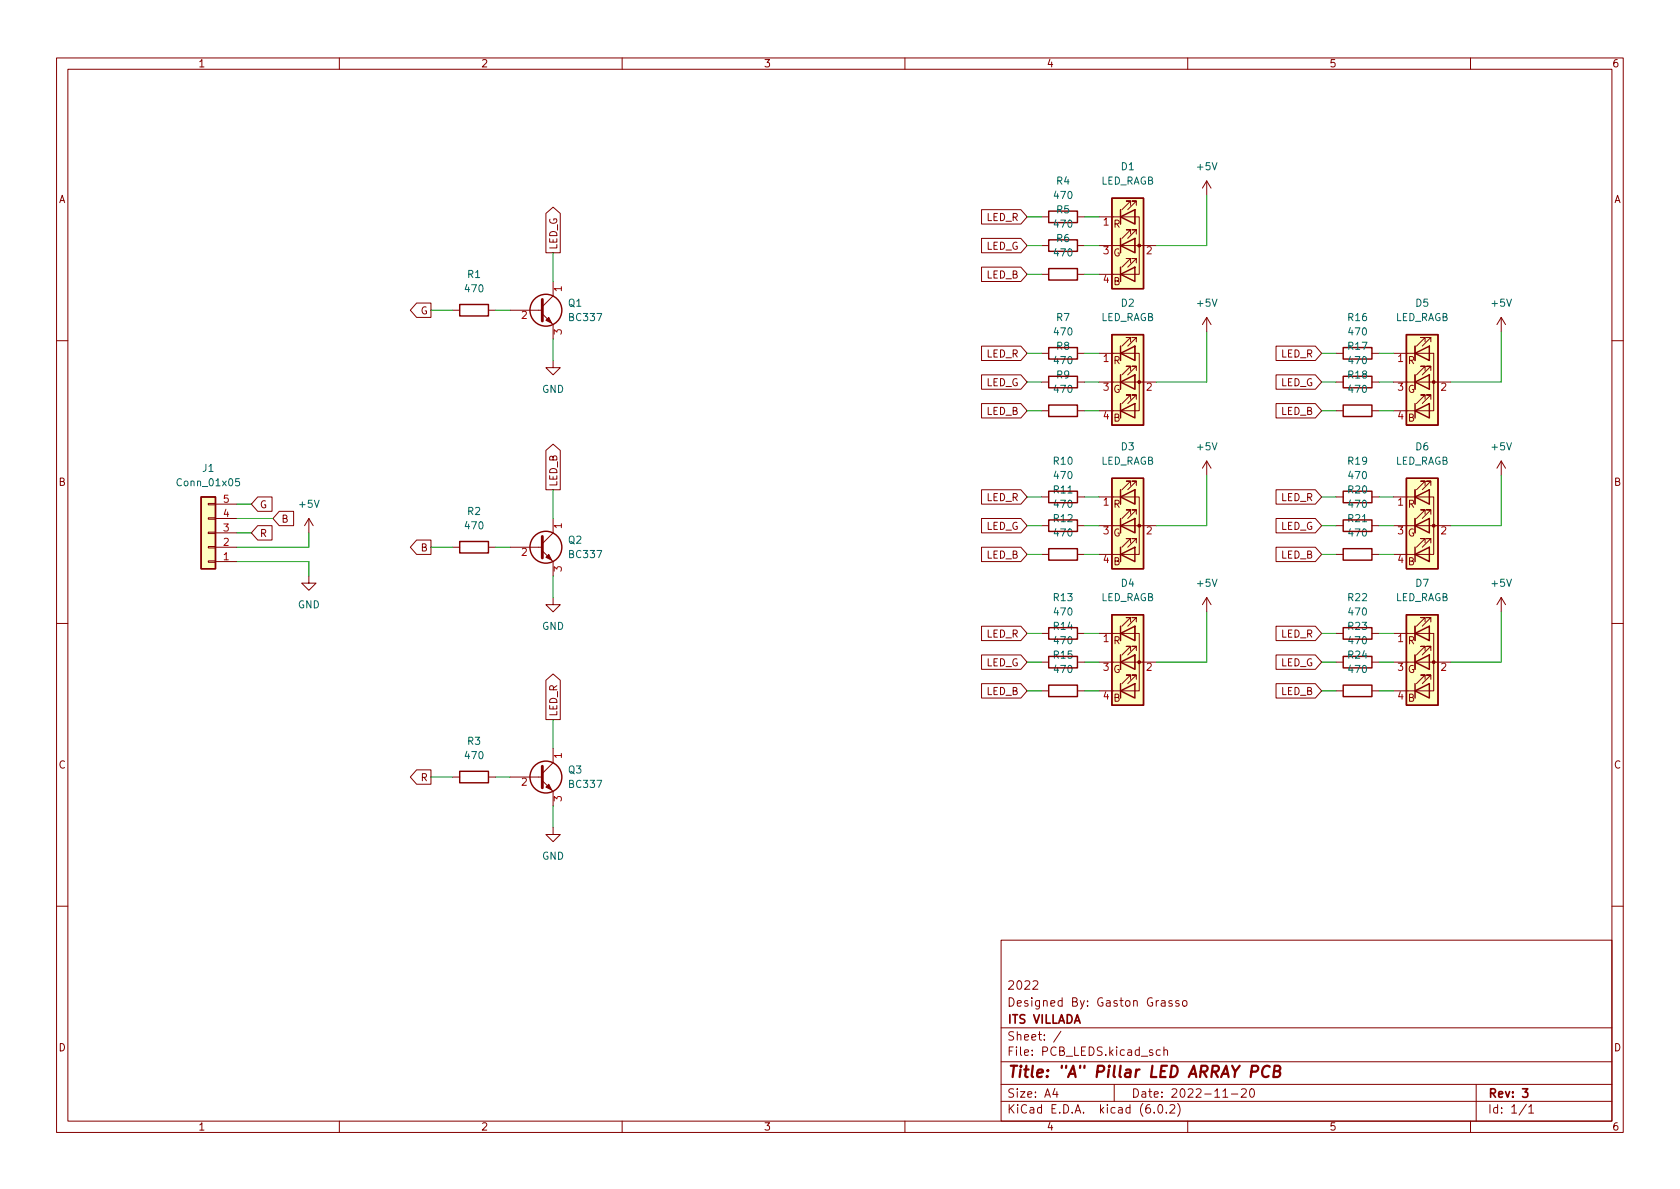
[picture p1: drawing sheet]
<svg xmlns="http://www.w3.org/2000/svg" width="297mm" height="210mm" viewBox="0 0 297 210" stroke-linecap="round" stroke-linejoin="round" font-family="sans-serif">
<g fill="none" stroke="#840000" stroke-width=".18">
<path d="M10 10.2h277v190.1h-277zM12 12.2h273v186.1h-273zM60 10.2v2M110 10.2v2M160 10.2v2M210 10.2v2M260 10.2v2M96.5 37.7l1.3-1.1 1.3 1.1v7h-2.6zM173.5 37.1h7l1.1 1.2-1.1 1.3h-7zM184.1 38.3h1.3M190.5 38.3h1.3M194.3 38.3h7.1v10.2h-7.1"/>
<path d="M198.1 37.1v2.5M199.9 36.3v-.7h-.8h.8l-1.5 1.5M200.7 37.1v2.5zM200.7 37.1h.1M200.9 36.3v-.7h-.7h.7l-1.5 1.5M213.4 32v2.5M213.4 32l-.8 1.3M213.4 32l.7 1.3M73.7 53.6h2.5v2.5h-2.5l-1.2-1.2zM80 54.9h1.3M86.4 54.9h1.2M90.2 54.9h5.7"/>
<path d="M95.9 55.5l1.9 1.9v2.5M97.8 49.8v2.5l-1.9 1.9M173.5 42.2h7l1.1 1.2-1.1 1.3h-7zM173.5 47.2h7l1.1 1.3-1.1 1.3h-7zM184.1 48.5h1.3M184.1 43.4h1.3M190.5 48.5h1.3M190.5 43.4h1.3M194.3 43.4h2.5M198.1 42.2v2.5M198.1 43.4h6.4M199.9 46.5v-.8h-.8h.8l-1.5 1.5"/>
<path d="M199.9 41.4v-.8h-.8h.8l-1.5 1.6M200.7 42.2v2.5zM200.7 42.2h.1M200.9 46.5v-.8h-.7h.7l-1.5 1.5M200.9 41.4v-.8h-.7h.7l-1.5 1.6M213.4 56.1l-.8 1.3M213.4 56.1v2.6M213.4 56.1l.7 1.3M265.4 56.1v2.6M265.4 56.1l-.7 1.3M265.4 56.1l.8 1.3M10 60.2h2"/>
<path d="M96.5 79.7l1.3-1.2 1.3 1.2v6.9h-2.6zM97.8 63.7v1.3h1.3l-1.3 1.3-1.3-1.3h1.3M173.5 71.4h7l1.1 1.2-1.1 1.3h-7zM173.5 66.3h7l1.1 1.3-1.1 1.2h-7zM173.5 61.2h7l1.1 1.3-1.1 1.2h-7zM184.1 72.6h1.3M184.1 62.5h1.3M184.1 67.6h1.3M190.5 72.6h1.3M190.5 62.5h1.3M190.5 67.6h1.3M194.3 62.5h7.1v10.1h-7.1"/>
<path d="M194.3 67.6h2.5M198.1 66.3v2.5M198.1 61.2v2.5M198.1 67.6h6.4M199.9 70.6v-.8h-.8h.8l-1.5 1.6M199.9 65.5v-.7h-.8h.8l-1.5 1.5M199.9 60.4v-.7h-.8h.8l-1.5 1.5M200.7 66.3v2.5zM200.7 66.3h.1M200.7 61.2v2.5zM200.7 61.2h.1M200.9 70.6v-.8h-.7h.7l-1.5 1.6"/>
<path d="M200.9 65.5v-.7h-.7h.7l-1.5 1.5M200.9 60.4v-.7h-.7h.7l-1.5 1.5M225.6 66.3h7l1.1 1.3-1.1 1.2h-7zM225.6 71.4h7l1.1 1.2-1.1 1.3h-7zM225.6 61.2h7l1.1 1.3-1.1 1.2h-7zM236.2 72.6h1.3M236.2 62.5h1.3M236.2 67.6h1.3M242.6 72.6h1.2M242.6 62.5h1.2M242.6 67.6h1.2M246.4 62.5h7.1v10.1h-7.1"/>
<path d="M246.4 67.6h2.5M250.2 66.3v2.5M250.2 61.2v2.5M250.2 67.6h6.3M252 70.6v-.8h-.8h.8l-1.6 1.6M252 65.5v-.7h-.8h.8l-1.6 1.5M252 60.4v-.7h-.8h.8l-1.6 1.5M252.7 66.3v2.5zM252.7 66.3h.1M252.7 61.2v2.5zM252.7 61.2h.1M253 70.6v-.8h-.8h.8l-1.5 1.6"/>
<path d="M253 65.5v-.7h-.8h.8l-1.5 1.5M253 60.4v-.7h-.8h.8l-1.5 1.5M285 60.2h2M36.8 89h1.3v.3h-1.3zM36.8 91.6h1.3v.2h-1.3zM36.8 94.1h1.3v.3h-1.3zM36.8 96.6h1.3v.3h-1.3zM36.8 99.2h1.3v.2h-1.3zM38.1 99.3h3.8M38.1 96.8h3.8M38.1 94.2h3.8M38.1 91.7h3.8"/>
<path d="M38.1 89.1h3.8M45.6 87.9h2.5v2.5h-2.5l-1.2-1.3zM45.6 93h2.5v2.5h-2.5l-1.2-1.3zM49.4 90.4h2.5v2.6h-2.5l-1.1-1.3zM54.6 91.7l-.8 1.3M54.6 91.7v2.5M54.6 91.7l.8 1.3M73.7 95.5h2.5v2.5h-2.5l-1.2-1.2zM80 96.8h1.3M86.4 96.8h1.2M90.2 96.8h5.7M95.9 97.4l1.9 1.9v2.5"/>
<path d="M97.8 91.7v2.5l-1.9 1.9M173.5 96.8h7l1.1 1.2-1.1 1.3h-7zM173.5 86.6h7l1.1 1.3-1.1 1.2h-7zM173.5 91.7h7l1.1 1.3-1.1 1.2h-7zM184.1 98h1.3M184.1 87.9h1.3M184.1 93h1.3M190.5 98h1.3M190.5 87.9h1.3M190.5 93h1.3M194.3 87.9h7.1v10.1h-7.1M194.3 93h2.5"/>
<path d="M198.1 91.7v2.5M198.1 86.6v2.5M198.1 93h6.4M199.9 96v-.8h-.8h.8l-1.5 1.6M199.9 90.9v-.7h-.8h.8l-1.5 1.5M199.9 85.8v-.7h-.8h.8l-1.5 1.5M200.7 91.7v2.5zM200.7 91.7h.1M200.7 86.6v2.5zM200.7 86.6h.1M200.9 96v-.8h-.7h.7l-1.5 1.6M200.9 90.9v-.7h-.7h.7l-1.5 1.5"/>
<path d="M200.9 85.8v-.7h-.7h.7l-1.5 1.5M213.4 81.5v2.6M213.4 81.5l-.8 1.3M213.4 81.5l.7 1.3M225.6 86.6h7l1.1 1.3-1.1 1.2h-7zM225.6 91.7h7l1.1 1.3-1.1 1.2h-7zM225.6 96.8h7l1.1 1.2-1.1 1.3h-7zM236.2 98h1.3M236.2 87.9h1.3M236.2 93h1.3M242.6 98h1.2M242.6 87.9h1.2"/>
<path d="M242.6 93h1.2M246.4 87.9h7.1v10.1h-7.1M246.4 93h2.5M250.2 91.7v2.5M250.2 86.6v2.5M250.2 93h6.3M252 96v-.8h-.8h.8l-1.6 1.6M252 90.9v-.7h-.8h.8l-1.6 1.5M252 85.8v-.7h-.8h.8l-1.6 1.5M252.7 91.7v2.5zM252.7 91.7h.1M252.7 86.6v2.5z"/>
<path d="M252.7 86.6h.1M253 96v-.8h-.8h.8l-1.5 1.6M253 90.9v-.7h-.8h.8l-1.5 1.5M253 85.8v-.7h-.8h.8l-1.5 1.5M265.4 81.5v2.6M265.4 81.5l-.7 1.3M265.4 81.5l.8 1.3M10 110.2h2M54.6 101.8v1.3h1.3l-1.3 1.3-1.3-1.3h1.3M97.8 105.7v1.2h1.3l-1.3 1.3-1.3-1.3h1.3M173.5 110.7h7l1.1 1.3-1.1 1.3h-7zM173.5 115.8h7l1.1 1.3-1.1 1.3h-7z"/>
<path d="M184.1 112h1.3M184.1 117.1h1.3M190.5 112h1.3M190.5 117.1h1.3M194.3 112h7.1v10.2h-7.1M194.3 117.1h2.5M198.1 115.8v2.6M198.1 110.7v2.6M198.1 117.1h6.4M199.9 115.1v-.8h-.8h.8l-1.5 1.5M199.9 110v-.8h-.8h.8l-1.5 1.5M200.7 115.8v2.6z"/>
<path d="M200.7 115.8h.1M200.7 110.7v2.6zM200.7 110.7h.1M200.9 115.1v-.8h-.7h.7l-1.5 1.5M200.9 110v-.8h-.7h.7l-1.5 1.5M213.4 105.7v2.5M213.4 105.7l-.8 1.2M213.4 105.7l.7 1.2M225.6 115.8h7l1.1 1.3-1.1 1.3h-7zM225.6 110.7h7l1.1 1.3-1.1 1.3h-7zM236.2 112h1.3M236.2 117.1h1.3"/>
<path d="M242.6 112h1.2M242.6 117.1h1.2M246.4 112h7.1v10.2h-7.1M246.4 117.1h2.5M250.2 115.8v2.6M250.2 110.7v2.6M250.2 117.1h6.3M252 115.1v-.8h-.8h.8l-1.6 1.5M252 110v-.8h-.8h.8l-1.6 1.5M252.7 115.8v2.6zM252.7 115.8h.1M252.7 110.7v2.6z"/>
<path d="M252.7 110.7h.1M253 115.1v-.8h-.8h.8l-1.5 1.5M253 110v-.8h-.8h.8l-1.5 1.5M265.4 105.7l-.7 1.2M265.4 105.7v2.5M265.4 105.7l.8 1.2M285 110.2h2M73.7 136.1h2.5v2.6h-2.5l-1.2-1.3zM80 137.4h1.3M86.4 137.4h1.2M90.2 137.4h5.7M95.9 138l1.9 1.9v2.6"/>
<path d="M96.5 120.3l1.3-1.1 1.3 1.1v6.9h-2.6zM97.8 132.3v2.6l-1.9 1.9M173.5 120.9h7l1.1 1.3-1.1 1.2h-7zM184.1 122.2h1.3M190.5 122.2h1.3M199.9 120.1v-.7h-.8h.8l-1.5 1.5M200.9 120.1v-.7h-.7h.7l-1.5 1.5M225.6 120.9h7l1.1 1.3-1.1 1.2h-7zM236.2 122.2h1.3M242.6 122.2h1.2M252 120.1v-.7h-.8h.8l-1.6 1.5M253 120.1v-.7h-.8h.8l-1.5 1.5"/>
<path d="M97.8 146.3v1.3h1.3l-1.3 1.2-1.3-1.2h1.3M10 160.2h2M177 166.3h108v32h-108zM182.6 173.6l.6-.2 .2 .2 .1 .3-.9 1h.9M205.4 177h.5l.1 .9M206 177.3l-.5 .1a.29 .29 0 0 0-.2 .2 .29 .29 0 0 0 .2 .3h.5M207.2 177l-.3-.1-.3 .2 .1 .3 .5 .1v.4h-.6M208.4 177l-.3-.1-.2 .2v.3l.5 .1v.4h-.5M209.1 177.1l.3-.2 .4 .2 .1 .5-.2 .3h-.3l-.3-.1zM285 160.2h2M60 198.3v2M110 198.3v2"/>
<path d="M160 198.3v2M177 194.8h108M177 191.8h108M177 187.8h108M177 181.8h108M186.5 192.5l-.4 1h1M186.9 193v1M187.6 182.4l-1.3 1.9M197 191.8v3M204.1 196.7v.1M204.9 195.4l.2-.1a.81 .81 0 0 1 .6 .7 .81 .81 0 0 1-.3 .8h-.2a.81 .81 0 0 1-.6-.6 .81 .81 0 0 1 .3-.8zM205.1 185.7l-.4-.1-.3 .3v.4l.2 .3h.5"/>
<path d="M205.8 185.8l.2-.2 .4 .1v.9M205.8 185.1v1.5M206.2 196.7v.1M206.9 195.5l.5-.2 .2 .2 .1 .3-.9 1h.9M208.2 195.1a1.72 1.72 0 0 1 0 2.3M210 198.3v2M216.2 194h.9M217.7 193.5h1.2M219.5 192.7l.6-.2 .2 .2 .1 .3-1 1h1M221.1 192.7l.2-.2a.81 .81 0 0 1 .6 .7 .81 .81 0 0 1-.3 .8h-.2a.81 .81 0 0 1-.3-1.3zM260 198.3v2M261 191.8v6.5"/>
<path d="M269.9 195.3l-1.3 1.9M270.3 195.8l.4-.5v1.5M270.3 196.8h.9"/>
</g>
<path d="M269.2 192.5h.9l-.5 .6 .5 .1v.7l-.3 .1h-.4l-.2-.1" fill="none" stroke="#840000" stroke-width=".3"/>
<path d="M221.3 189.5h.7a.55 .55 0 0 0 .5-.5 .55 .55 0 0 0-.4-.5h-.7l-.3 2M224.5 188.7a.88 .88 0 0 0-1-.1 .88 .88 0 0 0-.4 1 .69 .69 0 0 0 .4 .8 .69 .69 0 0 0 .8-.1M225.3 189.4l.8-.1a.46 .46 0 0 0 .3-.4 .46 .46 0 0 0-.4-.4h-.6l-.3 2h.8a.53 .53 0 0 0 .4-.5 .53 .53 0 0 0-.4-.6" fill="none" stroke="#840000" stroke-width=".4"/>
<g fill="#ffffc2" stroke="#ffffc2" stroke-width=".18">
<path d="M248.7 84.6h5.6v16h-5.6z"/>
<path d="M196.6 59.2h5.6v16h-5.6z"/>
<path d="M196.6 35h5.6v16h-5.6z"/>
<path d="M196.6 108.7h5.6v16h-5.6z"/>
<path d="M35.6 87.9h2.5v12.7h-2.5z"/>
<path d="M248.7 108.7h5.6v16h-5.6z"/>
<path d="M248.7 59.2h5.6v16h-5.6z"/>
<path d="M196.6 84.6h5.6v16h-5.6z"/>
</g>
<g fill="none" stroke="#840000" stroke-width=".25">
<path d="M185.4 37.3h5.1v2.1h-5.1zM196.6 35h5.6v16h-5.6zM198.1 38.3l2.6-1.2v2.5zM198.1 37.1v2.5M81.3 53.8h5.1v2.1h-5.1zM185.4 42.4h5.1v2h-5.1zM185.4 47.5h5.1v2h-5.1zM196.6 59.2h5.6v16h-5.6zM198.1 48.5l2.6-1.3v2.6zM198.1 43.4l2.6-1.2v2.5zM198.1 42.2v2.5M198.1 47.2v2.6"/>
<path d="M248.7 59.2h5.6v16h-5.6zM185.4 71.6h5.1v2.1h-5.1zM185.4 66.5h5.1v2.1h-5.1zM185.4 61.5h5.1v2h-5.1zM198.1 72.6l2.6-1.2v2.5zM198.1 67.6l2.6-1.3v2.5zM198.1 62.5l2.6-1.3v2.5zM198.1 61.2v2.5M198.1 66.3v2.5M198.1 71.4v2.5M237.5 61.5h5.1v2h-5.1zM237.5 66.5h5.1v2.1h-5.1z"/>
<path d="M237.5 71.6h5.1v2.1h-5.1zM250.2 72.6l2.5-1.2v2.5zM250.2 67.6l2.5-1.3v2.5zM250.2 62.5l2.5-1.3v2.5zM250.2 61.2v2.5M250.2 66.3v2.5M250.2 71.4v2.5M35.6 87.9h2.5v12.7h-2.5zM81.3 95.8h5.1v2h-5.1zM185.4 97h5.1v2.1h-5.1zM185.4 91.9h5.1v2.1h-5.1zM185.4 86.9h5.1v2h-5.1z"/>
<path d="M196.6 84.6h5.6v16h-5.6zM198.1 98l2.6-1.2v2.5zM198.1 93l2.6-1.3v2.5zM198.1 87.9l2.6-1.3v2.5zM198.1 86.6v2.5M198.1 91.7v2.5M198.1 96.8v2.5M237.5 86.9h5.1v2h-5.1zM237.5 97h5.1v2.1h-5.1zM237.5 91.9h5.1v2.1h-5.1zM248.7 84.6h5.6v16h-5.6zM250.2 98l2.5-1.2v2.5z"/>
<path d="M250.2 93l2.5-1.3v2.5zM250.2 87.9l2.5-1.3v2.5zM250.2 86.6v2.5M250.2 91.7v2.5M250.2 96.8v2.5M185.4 116.1h5.1v2h-5.1zM185.4 111h5.1v2h-5.1zM196.6 108.7h5.6v16h-5.6zM198.1 117.1l2.6-1.3v2.6zM198.1 112l2.6-1.3v2.6zM198.1 110.7v2.6M198.1 115.8v2.6"/>
<path d="M237.5 116.1h5.1v2h-5.1zM237.5 111h5.1v2h-5.1zM248.7 108.7h5.6v16h-5.6zM250.2 117.1l2.5-1.3v2.6zM250.2 112l2.5-1.3v2.6zM250.2 110.7v2.6M250.2 115.8v2.6M81.3 136.4h5.1v2h-5.1zM185.4 121.2h5.1v2h-5.1zM198.1 122.2l2.6-1.3v2.5zM198.1 120.9v2.5M237.5 121.2h5.1v2h-5.1z"/>
<path d="M250.2 122.2l2.5-1.3v2.5zM250.2 120.9v2.5"/>
<circle cx="96.5" cy="54.9" r="2.82"/>
<circle cx="96.5" cy="96.8" r="2.82"/>
<circle cx="96.5" cy="137.4" r="2.82"/>
</g>
<g fill="#840000" stroke="#840000" stroke-width=".18">
<path d="M96.5 98.5l.5-.5 .5 1.1z"/>
<path d="M96.5 139.2l.5-.5 .5 1z"/>
<path d="M96.5 56.6l.5-.5 .5 1z"/>
<circle cx="253.5" cy="93" r=".25"/>
<circle cx="201.4" cy="67.6" r=".25"/>
<circle cx="201.4" cy="43.4" r=".25"/>
<circle cx="201.4" cy="117.1" r=".25"/>
<circle cx="253.5" cy="117.1" r=".25"/>
<circle cx="253.5" cy="67.6" r=".25"/>
<circle cx="201.4" cy="93" r=".25"/>
</g>
<path d="M42.3 84.6h-.6l-.1 .6 .2-.1 .4 .1 .2 .2-.1 .4-.2 .1-.5-.1" fill="none" stroke="#006464" stroke-width=".18"/>
<path d="M95.9 53v3.8M95.9 94.9v3.8M95.9 135.5v3.8" fill="none" stroke="#840000" stroke-width=".51"/>
<g fill="none" stroke="#009600" stroke-width=".18">
<path d="M181.6 38.3h2.5M191.8 38.3h2.5M213.4 34.5v8.9h-8.9M76.2 54.9h3.8M87.6 54.9h2.6M97.8 44.7v5.1M97.8 59.9v3.8M181.6 43.4h2.5M181.6 48.5h2.5M191.8 43.4h2.5M191.8 48.5h2.5M213.4 58.7v8.9h-8.9"/>
<path d="M265.4 58.7v8.9h-8.9M181.6 62.5h2.5M181.6 67.6h2.5M181.6 72.6h2.5M191.8 62.5h2.5M191.8 67.6h2.5M191.8 72.6h2.5M233.7 62.5h2.5M233.7 67.6h2.5M233.7 72.6h2.5M243.8 62.5h2.6M243.8 67.6h2.6"/>
<path d="M243.8 72.6h2.6M41.9 89.1h2.5M41.9 91.7h6.4M41.9 99.3h12.7v2.5M41.9 94.2h2.5M54.6 94.2v2.6h-12.7M76.2 96.8h3.8M87.6 96.8h2.6M97.8 86.6v5.1M181.6 98h2.5M181.6 93h2.5M181.6 87.9h2.5"/>
<path d="M191.8 98h2.5M191.8 93h2.5M191.8 87.9h2.5M213.4 84.1v8.9h-8.9M233.7 98h2.5M233.7 93h2.5M233.7 87.9h2.5M243.8 98h2.6M243.8 93h2.6M243.8 87.9h2.6M265.4 84.1v8.9h-8.9M97.8 101.8v3.9"/>
<path d="M181.6 112h2.5M181.6 117.1h2.5M191.8 112h2.5M191.8 117.1h2.5M213.4 108.2v8.9h-8.9M233.7 112h2.5M233.7 117.1h2.5M243.8 112h2.6M243.8 117.1h2.6M265.4 108.2v8.9h-8.9M76.2 137.4h3.8M87.6 137.4h2.6"/>
<path d="M97.8 127.2v5.1M181.6 122.2h2.5M191.8 122.2h2.5M233.7 122.2h2.5M243.8 122.2h2.6M97.8 142.5v3.8"/>
</g>
<text font-size="2.8" fill="#840000" x="178" y="190.6">Title: &quot;A&quot; Pillar LED ARRAY PCB</text>
<g font-size="2.1" fill="#840000">
<text x="178" y="178">Designed By: Gaston Grasso</text>
<text x="178" y="175">2022</text>
<text x="178" y="184">Sheet: /</text>
<text x="178" y="181">ITS VILLADA</text>
<text x="178" y="186.7">File: PCB_LEDS.kicad_sch</text>
<text x="178" y="196.9">KiCad E.D.A. kicad (6.0.2)</text>
<text x="178" y="194.1">Size: A4</text>
<text x="200" y="194.1">Date: 2022-11-20</text>
<text x="263" y="194.1">Rev: 3</text>
<text x="263" y="196.9">Id: 1/1</text>
</g>
<g font-size="1.8" fill="#840000">
<text x="35" y="11.9">1</text>
<text x="85" y="11.9">2</text>
<text x="135" y="11.9">3</text>
<text x="185" y="11.9">4</text>
<text x="235" y="11.9">5</text>
<text x="285" y="11.9">6</text>
<text x="10.3" y="35.9">A</text>
<text x="285.3" y="35.9">A</text>
<text x="174.4" y="39.1">LED_R</text>
<text x="196.8" y="40.3">R</text>
<text x="98.5" y="44.2" transform="rotate(-90 98.5 44.2)">LED_G</text>
<text x="174.3" y="44.2">LED_G</text>
<text x="196.8" y="45.3">G</text>
<text x="174.4" y="49.2">LED_B</text>
<text x="196.8" y="50.4">B</text>
<text x="74.3" y="55.6">G</text>
<text x="174.4" y="63.2">LED_R</text>
<text x="196.8" y="64.4">R</text>
<text x="226.5" y="63.2">LED_R</text>
<text x="248.9" y="64.4">R</text>
<text x="174.3" y="68.3">LED_G</text>
<text x="196.8" y="69.5">G</text>
<text x="226.4" y="68.3">LED_G</text>
<text x="248.9" y="69.5">G</text>
<text x="174.4" y="73.4">LED_B</text>
<text x="196.8" y="74.5">B</text>
<text x="226.5" y="73.4">LED_B</text>
<text x="248.9" y="74.5">B</text>
<text x="10.3" y="85.9">B</text>
<text x="45.9" y="89.9">G</text>
<text x="98.5" y="86.1" transform="rotate(-90 98.5 86.1)">LED_B</text>
<text x="174.4" y="88.6">LED_R</text>
<text x="196.8" y="89.8">R</text>
<text x="226.5" y="88.6">LED_R</text>
<text x="248.9" y="89.8">R</text>
<text x="285.3" y="85.9">B</text>
<text x="45.9" y="95">R</text>
<text x="49.7" y="92.4">B</text>
<text x="174.3" y="93.7">LED_G</text>
<text x="196.8" y="94.9">G</text>
<text x="226.4" y="93.7">LED_G</text>
<text x="248.9" y="94.9">G</text>
<text x="74.4" y="97.5">B</text>
<text x="174.4" y="98.8">LED_B</text>
<text x="196.8" y="99.9">B</text>
<text x="226.5" y="98.8">LED_B</text>
<text x="248.9" y="99.9">B</text>
<text x="174.4" y="112.7">LED_R</text>
<text x="196.8" y="113.9">R</text>
<text x="226.5" y="112.7">LED_R</text>
<text x="248.9" y="113.9">R</text>
<text x="174.3" y="117.8">LED_G</text>
<text x="196.8" y="119">G</text>
<text x="226.4" y="117.8">LED_G</text>
<text x="248.9" y="119">G</text>
<text x="174.4" y="122.9">LED_B</text>
<text x="196.8" y="124.1">B</text>
<text x="226.5" y="122.9">LED_B</text>
<text x="248.9" y="124.1">B</text>
<text x="98.5" y="126.8" transform="rotate(-90 98.5 126.8)">LED_R</text>
<text x="10.3" y="135.9">C</text>
<text x="285.3" y="135.9">C</text>
<text x="74.4" y="138.1">R</text>
<text x="10.3" y="185.9">D</text>
<text x="285.3" y="185.9">D</text>
<text x="35" y="199.9">1</text>
<text x="85" y="199.9">2</text>
<text x="135" y="199.9">3</text>
<text x="185" y="199.9">4</text>
<text x="235" y="199.9">5</text>
<text x="285" y="199.9">6</text>
</g>
<g font-size="1.8" fill="#006464">
<text x="186.5" y="35.2">470</text>
<text x="186.8" y="32.6">R4</text>
<text x="194.5" y="32.6">LED_RAGB</text>
<text x="198.3" y="30.1">D1</text>
<text x="211.8" y="30.1">+5V</text>
<text x="186.5" y="40.3">470</text>
<text x="186.8" y="37.7">R5</text>
<text x="186.5" y="45.3">470</text>
<text x="186.8" y="42.8">R6</text>
<text x="82.3" y="51.7">470</text>
<text x="82.7" y="49.1">R1</text>
<text x="100.5" y="54.2">Q1</text>
<text x="100.7" y="56.8">BC337</text>
<text x="186.5" y="59.3">470</text>
<text x="186.8" y="56.8">R7</text>
<text x="194.5" y="56.8">LED_RAGB</text>
<text x="198.3" y="54.2">D2</text>
<text x="211.8" y="54.2">+5V</text>
<text x="238.4" y="56.8">R16</text>
<text x="238.6" y="59.3">470</text>
<text x="246.6" y="56.8">LED_RAGB</text>
<text x="250.3" y="54.2">D5</text>
<text x="263.8" y="54.2">+5V</text>
<text x="186.5" y="64.4">470</text>
<text x="186.8" y="61.8">R8</text>
<text x="238.4" y="61.8">R17</text>
<text x="238.6" y="64.4">470</text>
<text x="95.8" y="69.5">GND</text>
<text x="186.5" y="69.5">470</text>
<text x="186.8" y="66.9">R9</text>
<text x="238.4" y="66.9">R18</text>
<text x="238.6" y="69.5">470</text>
<text x="35.8" y="83.4">J1</text>
<text x="186.3" y="82.2">R10</text>
<text x="194.5" y="82.2">LED_RAGB</text>
<text x="198.3" y="79.6">D3</text>
<text x="211.8" y="79.6">+5V</text>
<text x="238.4" y="82.2">R19</text>
<text x="246.6" y="82.2">LED_RAGB</text>
<text x="250.3" y="79.6">D6</text>
<text x="263.8" y="79.6">+5V</text>
<text x="31.6" y="86">Conn_01x05</text>
<text x="53" y="89.8">+5V</text>
<text x="186.3" y="87.2">R11</text>
<text x="186.5" y="89.8">470</text>
<text x="186.5" y="84.7">470</text>
<text x="238.4" y="87.2">R20</text>
<text x="238.6" y="84.7">470</text>
<text x="238.6" y="89.8">470</text>
<text x="82.3" y="93.6">470</text>
<text x="82.7" y="91.1">R2</text>
<text x="186.3" y="92.3">R12</text>
<text x="186.5" y="94.9">470</text>
<text x="238.4" y="92.3">R21</text>
<text x="238.6" y="94.9">470</text>
<text x="100.5" y="96.1">Q2</text>
<text x="100.7" y="98.7">BC337</text>
<text x="52.6" y="107.6">GND</text>
<text x="186.3" y="106.3">R13</text>
<text x="194.5" y="106.3">LED_RAGB</text>
<text x="198.3" y="103.8">D4</text>
<text x="211.8" y="103.8">+5V</text>
<text x="238.4" y="106.3">R22</text>
<text x="246.6" y="106.3">LED_RAGB</text>
<text x="250.3" y="103.8">D7</text>
<text x="263.8" y="103.8">+5V</text>
<text x="95.8" y="111.4">GND</text>
<text x="186.3" y="111.4">R14</text>
<text x="186.5" y="113.9">470</text>
<text x="186.5" y="108.8">470</text>
<text x="238.4" y="111.4">R23</text>
<text x="238.6" y="113.9">470</text>
<text x="238.6" y="108.8">470</text>
<text x="186.3" y="116.5">R15</text>
<text x="186.5" y="119">470</text>
<text x="238.4" y="116.5">R24</text>
<text x="238.6" y="119">470</text>
<text x="82.7" y="131.7">R3</text>
<text x="82.3" y="134.2">470</text>
<text x="100.5" y="136.8">Q3</text>
<text x="100.7" y="139.3">BC337</text>
<text x="95.8" y="152">GND</text>
</g>
<g font-size="1.8" fill="#a90000">
<text x="195.1" y="39.9">1</text>
<text x="195.1" y="45">3</text>
<text x="202.7" y="45">2</text>
<text x="99.3" y="51.5" transform="rotate(-90 99.3 51.5)">1</text>
<text x="195.1" y="50">4</text>
<text x="92.2" y="56.4">2</text>
<text x="99.3" y="59.2" transform="rotate(-90 99.3 59.2)">3</text>
<text x="195.1" y="64">1</text>
<text x="247.2" y="64">1</text>
<text x="195.1" y="69.1">3</text>
<text x="202.7" y="69.1">2</text>
<text x="247.2" y="69.1">3</text>
<text x="254.8" y="69.1">2</text>
<text x="195.1" y="74.2">4</text>
<text x="247.2" y="74.2">4</text>
<text x="39.5" y="88.9">5</text>
<text x="195.1" y="89.4">1</text>
<text x="247.2" y="89.4">1</text>
<text x="39.5" y="94">3</text>
<text x="39.5" y="91.4">4</text>
<text x="99.3" y="93.5" transform="rotate(-90 99.3 93.5)">1</text>
<text x="195.1" y="94.5">3</text>
<text x="202.7" y="94.5">2</text>
<text x="247.2" y="94.5">3</text>
<text x="254.8" y="94.5">2</text>
<text x="39.5" y="99.1">1</text>
<text x="39.5" y="96.5">2</text>
<text x="92.2" y="98.3">2</text>
<text x="99.3" y="101.1" transform="rotate(-90 99.3 101.1)">3</text>
<text x="195.1" y="99.6">4</text>
<text x="247.2" y="99.6">4</text>
<text x="195.1" y="113.5">1</text>
<text x="247.2" y="113.5">1</text>
<text x="195.1" y="118.6">3</text>
<text x="202.7" y="118.6">2</text>
<text x="247.2" y="118.6">3</text>
<text x="254.8" y="118.6">2</text>
<text x="195.1" y="123.7">4</text>
<text x="247.2" y="123.7">4</text>
<text x="99.3" y="134.1" transform="rotate(-90 99.3 134.1)">1</text>
<text x="92.2" y="138.9">2</text>
<text x="99.3" y="141.7" transform="rotate(-90 99.3 141.7)">3</text>
</g>
</svg>
